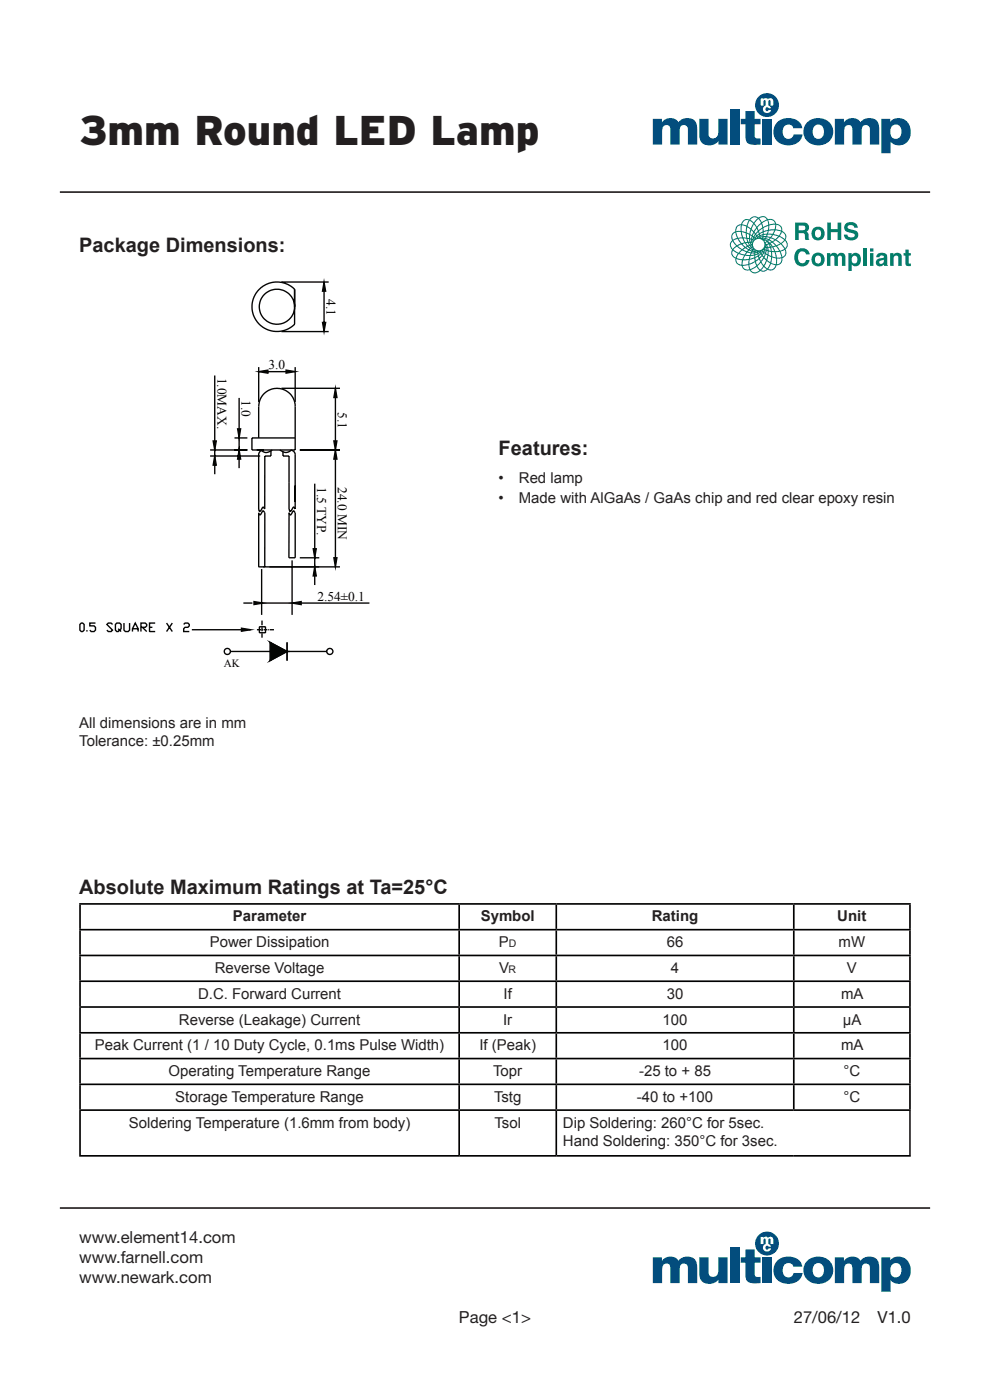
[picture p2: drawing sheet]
<svg xmlns="http://www.w3.org/2000/svg" width="210mm" height="297mm" viewBox="0 0 210 297" stroke-linecap="round" stroke-linejoin="round" font-family="sans-serif">
<path d="M12.7 40.8h184.6" fill="none" stroke="#231f20" stroke-width=".35"/>
<g fill="#034d7d">
<path d="M138.5 25.2h1.9v.8a2.16 2.16 0 0 1 3.5-.1 2.36 2.36 0 0 1 3.8 .1l.2 1v3.7h-2v-3.2a.87 .87 0 0 0-.9-1 .87 .87 0 0 0-.8 1v3.2h-2v-3.1a.87 .87 0 0 0-.8-1.1 .87 .87 0 0 0-.9 .9l-.1 3.3h-1.9z"/>
<path d="M148.3 25.2h2v3.2a1.04 1.04 0 0 0 1.2 1 1.04 1.04 0 0 0 .9-1.3v-2.9h1.9v5.5h-1.9v-.8a2.46 2.46 0 0 1-3.7 .1l-.3-.9z"/>
<path d="M154.8 23.2h2v7.5h-2z"/>
<path d="M158.1 23.6h2v1.6h1.2v1.2h-1.2v2.5a.85 .85 0 0 0 1.2 .5v1.3h-.8a1.78 1.78 0 0 1-2.4-1.9v-2.4h-1v-1.2h1z"/>
<path d="M161.7 25.2h2v5.5h-2z"/>
<path d="M164.7 26.1a3.4 3.4 0 0 1 5.4 .5l.1 .6h-1.9a1.13 1.13 0 0 0-1.3-.8 1.13 1.13 0 0 0-.9 1.2 1.31 1.31 0 0 0 .3 1.5 1.31 1.31 0 0 0 1.6 .1l.3-.7h1.9a3.2 3.2 0 0 1-5.5 1.3 2.96 2.96 0 0 1 0-3.7z"/>
<path d="M177.1 25.2h1.9v.8a2.16 2.16 0 0 1 3.5-.1 2.36 2.36 0 0 1 3.8 .1l.2 1v3.7h-2v-3.2a.87 .87 0 0 0-.9-1 .87 .87 0 0 0-.8 1v3.2h-2v-3.1a.87 .87 0 0 0-.8-1.1 .87 .87 0 0 0-.9 .9v3.3h-2z"/>
<path d="M171.1 26.1a3.2 3.2 0 0 1 3.7-.9 3.2 3.2 0 0 1 1.9 3.4 3.3 3.3 0 0 1-3.1 2.2 3.3 3.3 0 0 1-3.1-2.2 2.86 2.86 0 0 1 .6-2.5zM172.8 26.8a1.89 1.89 0 0 0 .3 2.6 1.46 1.46 0 0 0 1.5-.6 1.46 1.46 0 0 0 0-1.7 1.13 1.13 0 0 0-1.8-.3z"/>
<path d="M187 25.2h1.8v.6a2.5 2.5 0 0 1 2.7-.6 2.5 2.5 0 0 1 1.7 2.2 2.58 2.58 0 0 1-.9 2.9 2.58 2.58 0 0 1-3.1 .1l-.3-.3v2.4h-1.9zM189.1 26.9a1.84 1.84 0 0 0 .5 2.5 1.28 1.28 0 0 0 1.6-1.5 1.19 1.19 0 0 0-.6-1.4 1.19 1.19 0 0 0-1.5 .4z"/>
<circle cx="162.7" cy="22.3" r="2.54"/>
</g>
<path d="M161.4 20.9h.5v.2l.5-.3 .5 .3 .1-.2a.6 .6 0 0 1 .7 0 .6 .6 0 0 1 .3 .6v.9h-.5l-.1-1.1h-.3l-.1 1.1 .4 .3 .1 .3h-.5a.36 .36 0 0 0-.5-.1 .36 .36 0 0 0 0 .5 .36 .36 0 0 0 .5 .1v-.2h.6a.85 .85 0 0 1-1.4 .5 .85 .85 0 0 1 .2-1.4v-1l-.2-.2-.2 .2-.1 1h-.5z" fill="#fff"/>
<g fill="#034d7d">
<path d="M138.5 266.7h1.9v.8a2.16 2.16 0 0 1 3.5 0 2.36 2.36 0 0 1 3.8 .1l.2 .9v3.7h-2v-3.2a.87 .87 0 0 0-.9-.9 .87 .87 0 0 0-.8 .9v3.2h-2v-3.1a.87 .87 0 0 0-.8-1.1 .87 .87 0 0 0-.9 1l-.1 3.2h-1.9z"/>
<path d="M148.3 266.7h2v3.2a1.04 1.04 0 0 0 1.2 1 1.04 1.04 0 0 0 .9-1.2v-3h1.9v5.5h-1.9v-.7a2.46 2.46 0 0 1-3.7 0l-.3-.9z"/>
<path d="M154.8 264.7h2v7.5h-2z"/>
<path d="M158.1 265.1h2v1.6h1.2v1.2h-1.2v2.5a.85 .85 0 0 0 1.2 .5v1.3h-.8a1.78 1.78 0 0 1-2.4-1.9v-2.4h-1v-1.2h1z"/>
<path d="M161.7 266.7h2v5.5h-2z"/>
<path d="M164.7 267.7a3.4 3.4 0 0 1 5.4 .5l.1 .5h-1.9a1.13 1.13 0 0 0-1.3-.7 1.13 1.13 0 0 0-.9 1.1 1.31 1.31 0 0 0 .3 1.6 1.31 1.31 0 0 0 1.6 0l.3-.6h1.9a3.2 3.2 0 0 1-5.5 1.3 2.96 2.96 0 0 1 0-3.7z"/>
<path d="M177.1 266.7h1.9v.8a2.16 2.16 0 0 1 3.5 0 2.36 2.36 0 0 1 3.8 .1l.2 .9v3.7h-2v-3.2a.87 .87 0 0 0-.9-.9 .87 .87 0 0 0-.8 .9v3.2h-2v-3.1a.87 .87 0 0 0-.8-1.1 .87 .87 0 0 0-.9 1v3.2h-2z"/>
<path d="M171.1 267.6a3.2 3.2 0 0 1 3.7-.8 3.2 3.2 0 0 1 1.9 3.4 3.3 3.3 0 0 1-3.1 2.2 3.3 3.3 0 0 1-3.1-2.2 2.86 2.86 0 0 1 .6-2.6zM172.8 268.3a1.89 1.89 0 0 0 .3 2.6 1.46 1.46 0 0 0 1.5-.6 1.46 1.46 0 0 0 0-1.7 1.13 1.13 0 0 0-1.8-.3z"/>
<path d="M187 266.7h1.8v.7a2.5 2.5 0 0 1 2.7-.7 2.5 2.5 0 0 1 1.7 2.2 2.58 2.58 0 0 1-.9 2.9 2.58 2.58 0 0 1-3.1 .1l-.3-.3v2.4h-1.9zM189.1 268.4a1.84 1.84 0 0 0 .5 2.5 1.28 1.28 0 0 0 1.6-1.5 1.19 1.19 0 0 0-.6-1.3 1.19 1.19 0 0 0-1.5 .3z"/>
<circle cx="162.7" cy="263.8" r="2.54"/>
</g>
<path d="M161.4 262.4h.5v.2l.5-.2 .5 .2 .1-.1a.6 .6 0 0 1 .7-.1 .6 .6 0 0 1 .3 .6v.9h-.5l-.1-1.1h-.3l-.1 1.1 .4 .3 .1 .3h-.5a.36 .36 0 0 0-.5-.1 .36 .36 0 0 0 0 .6 .36 .36 0 0 0 .5 0v-.2h.6a.85 .85 0 0 1-1.4 .6 .85 .85 0 0 1 .2-1.5v-1l-.2-.1-.2 .1-.1 1h-.5z" fill="#fff"/>
<path d="M12.7 256.3h184.6" fill="none" stroke="#231f20" stroke-width=".35"/>
<path d="M156.4 47.8l.8-.2a1.28 1.28 0 0 1 1.7-1 1.28 1.28 0 0 1 2-.4 1.29 1.29 0 0 1 2 .3 1.31 1.31 0 0 1 1.7 1 1.27 1.27 0 0 1 1.3 1.5 1.27 1.27 0 0 1 .7 1.9 1.27 1.27 0 0 1 0 2 1.27 1.27 0 0 1-.6 1.8 1.27 1.27 0 0 1-1.3 1.6 1.27 1.27 0 0 1-1.9 .9l-.7 .4-.8-.1a1.36 1.36 0 0 1-2.3-.2 1.3 1.3 0 0 1-1.7-.9 1.28 1.28 0 0 1-1.3-1.5 1.28 1.28 0 0 1-.7-1.9 1.28 1.28 0 0 1 0-2 1.28 1.28 0 0 1 .7-1.9 1.45 1.45 0 0 1 .4-1.3zM159.3 57.3a1.11 1.11 0 0 0 1.8 0l-.6-.7zM162 56.6l-.5 .7 .6 .1 .5-.3zM160.7 56.4l.6 .8 .6-.7-.5-.8zM157.5 56.4a1.05 1.05 0 0 0 1.4 .7l-.2-.9zM163.5 56l-.5 1.1a1.04 1.04 0 0 0 1.5-.8zM159 56.2l.2 .9 1.2-.7-.2-.8zM162.7 55.4l-.5 1 .6 .5 .5-1zM162 54.8l-.5 .8 .5 .7 .3-.5a.54 .54 0 0 0 .2-.6 .54 .54 0 0 0-.5-.4zM160.3 55.5l.3 .7 .7-.7-.3-.5zM157.6 55.2l-.1 1 1.2-.2 .1-.9zM156.2 55v.4l.3 .5 .8 .3 .1-1zM164.8 54.8v1.3l.6-.3 .4-.7v-.3zM163.8 54.6l-.2 1.2 1 .3v-1.3zM159 55.1v.8l1.1-.5-.1-.6zM163 54.3l-.3 .9 .7 .4 .1-.2a.71 .71 0 0 0-.5-1.1zM161.7 54.3l-.5 .6 .2 .5 .5-.8zM160.2 54.7l.1 .6 .6-.5-.1-.4zM162.4 54l-.2 .6 .4 .4 .2-.8zM158.1 54.2l-.4 .8h.6a.54 .54 0 0 0 .6-.1 .54 .54 0 0 0 .1-.6zM156.7 53.9l-.4 .8 1.2 .3 .3-.8zM159.2 54.3l-.1 .6 .9-.3v-.4zM164.5 53.5l.3 1.1h.9l-.3-1.2zM155.5 53.1l-.2 .5 .1 .5 .7 .6 .4-.9zM161 54.3l.1 .3 .4-.4-.1-.2zM163.8 53.5v.9l.8 .2-.1-.3a.67 .67 0 0 0-.7-.8zM165.6 53.4l.4 1.1 .3-.2 .3-.4-.1-.9zM160.2 54.2v.3l.5-.3v-.2zM162.1 53.7l-.3 .5 .2 .2 .2-.6zM163 53.3v.7l.6 .3-.1-.9zM158.5 53.6l-.3 .4 .9 .1 .1-.4zM160.9 53.9v.2l.4-.3-.1-.1zM159.4 53.8l-.1 .3 .7-.1v-.2zM157 53.5l-.1 .2 1 .3 .4-.5-.9-.4zM161.8 53.5l-.2 .3 .1 .2 .2-.4zM160.2 53.8v.1l.4-.1v-.2zM162.6 53.2l-.1 .5 .3 .2v-.6zM160.8 53.6v.1l.3-.2zM161.5 53.3l-.1 .3zM162.3 53.1l-.1 .4 .1 .1 .1-.4zM155.8 52.7l-.2 .3 1 .6 .6-.6-.9-.7zM159.6 53.4l-.1 .2h.5v-.2zM158.9 53.1l-.2 .3 .6 .1 .1-.2zM160.2 53.4v.1l.4-.1zM162 53v.4zM160.8 53.2l.1-.1zM157.6 53l.8 .3 .3-.3-.6-.4zM161.3 53v.3zM164 52.4l.4 .9 .9-.1-.7-.9zM163.6 52.5l.1 .7 .5 .1-.4-.8zM159.8 53.1l-.1 .1h.4zM163 52.6v.5l.5 .1-.1-.6zM160.3 53.1v.1l.2-.2zM164.8 52.2l.7 1 .9-.4-.8-1zM159 53l.5 .1 .1-.1-.4-.2zM161.7 52.8v.3zM162.6 52.6v.4l.2 .1-.1-.5zM161.1 52.8v.2zM162.3 52.6l.1 .3v-.3zM160 52.8l-.1 .1h.2zM158.3 52.5l.6 .3a.37 .37 0 0 0-.2-.3 .37 .37 0 0 0-.4 0zM161.4 52.7v.2zM156.5 52.2l.4 .3a.53 .53 0 0 0 .5 .4 .53 .53 0 0 0 .5-.4l-.6-.7zM160.4 52.8l.1-.1zM159.3 52.7h.4zM155.4 51.2l-.3 .4-.1 .5 .4 .7 .7-.6zM161.9 52.6l.2 .2zM165.8 51.7l.7 1 .4-.6-.2-.8-.2-.2zM161.6 52.5l.1 .1zM160.2 52.5l-.1 .1zM158.8 52.3l.4 .3 .1-.1-.3-.3zM159.6 52.5h.3zM162.4 52.1l.3 .3zM157.5 51.8l.6 .6 .3-.2-.4-.6zM162.7 52l.2 .4 .4-.1-.2-.5zM162.1 52.2l.2 .2zM161.8 52.2l.1 .1zM159.2 52.1l.2 .2h.1zM163.3 51.8l.2 .5h.2zM160 52.2h.1zM163.5 51.6l.4 .6 .6-.1-.7-.6zM159.6 52l.2 .1zM158.2 51.6l.4 .5 .2-.1a.37 .37 0 0 0-.1-.4 .37 .37 0 0 0-.5 0zM155.6 51.1l.7 .9 .8-.3-.6-1zM164 51.3l.7 .7 .7-.3-.9-.7zM160.9 51.9a.11 .11 0 0 0 .2 0 .11 .11 0 0 0-.2 0zM161.9 51.9h.1zM159.9 51.9h.2zM158.8 51.5l.3 .4h.1l-.2-.4zM162.1 51.8l.3 .1zM159.3 51.5l.1 .3h.1zM162.4 51.6l.2 .2 .4-.1-.3-.4zM159.6 51.5l.3 .2zM161.8 51.6h.2zM160 51.5l.1 .1zM156.7 50.6l.6 1 .6-.2-.4-.8zM165.3 50.2l-.6 .6 .9 .8 .7-.7zM162.9 51.1l.4 .4 .3-.2-.5-.3zM162.2 51l-.2 .4a.3 .3 0 0 0 .3 0 .3 .3 0 0 0 .2-.3zM161.4 51.1v.3l.1-.4zM157.7 50.6l.4 .8 .4-.1-.2-.7zM160.2 51.2l.1 .2zM161.8 51l-.1 .4 .3-.4zM159.9 51.1l.1 .2zM158.6 50.7l.3 .6a.39 .39 0 0 0 0-.4 .39 .39 0 0 0-.3-.2zM159.5 50.9l.2 .4zM159.1 50.8l.1 .5h.1v-.4zM163.5 50.5l-.3 .3 .6 .4 .5-.3zM160.5 51v.2zM160.8 50.9v.1zM162.4 50.7a.27 .27 0 0 0 .2 .3 .27 .27 0 0 0 .3-.1zM161.2 50.9l-.1 .1zM160.2 50.7l.1 .3zM159.9 50.5l.1 .4zM155.6 49.6l-.2 .4 .1 .9 .8-.4-.3-1.2zM161.4 50.8l.2-.1zM160.7 50.5l-.1 .3zM161 50.7v.1l.1-.3zM161.9 50.6l.3 .1zM159.6 50.2l-.1 .5h.2l.1-.4zM164 49.9l-.4 .5 .9 .3 .6-.5zM162.6 50.3v.1a.39 .39 0 0 0 .3 .3 .39 .39 0 0 0 .4-.2zM165.9 49.2l-.5 .9 1.1 .6 .1-.4-.1-.5zM159.1 49.9v.7h.1a.37 .37 0 0 0 .2-.4 .37 .37 0 0 0-.3-.3zM160.5 50.2l-.1 .4zM161.3 50.4l.1 .1 .3-.1v-.1zM158.4 49.6l.1 .8 .4 .1v-.7zM161.9 50.3v.1l.4 .1 .1-.2zM160.8 50.4l.3-.2zM156.2 49.3l.4 1.1h.8l-.3-1.2zM157.4 49.2v.3a.74 .74 0 0 0 .9 .9l-.1-.9zM160.3 49.9l-.3 .4 .1 .1 .3-.4zM162.8 49.8l-.1 .3 .7 .2 .3-.5zM161.3 50.1v.1l.4-.1 .1-.2zM160.7 50.1v.1l.3-.2v-.2zM159.9 49.4l-.1 .7a.38 .38 0 0 0 .1-.7zM162 49.9v.2h.5l.1-.3zM164.5 48.9l-.4 .8 1.1 .3 .5-.9zM159.4 48.8l-.2 .9 .3 .2 .3-.6zM160.8 49.2l-.4 .5 .1 .1a.36 .36 0 0 0 .4-.2 .36 .36 0 0 0-.1-.4zM161.2 49.7v.1a.4 .4 0 0 0 .6-.5zM162 49.3v.3h.7l.1-.6zM163.1 49l-.2 .6h1l.3-.7zM158.5 48.2v.3a.72 .72 0 0 0 .5 1.1l.2-.9zM160.5 48.5l-.5 .7 .3 .3 .4-.5zM161 49.1l.1 .3 .7-.3-.1-.6zM157.4 47.8l-.1 1.2 .9 .2 .1-1.1zM159.9 47.6l-.2 .5a.54 .54 0 0 0-.3 .5 .54 .54 0 0 0 .5 .4l.5-.7zM156.5 48l-.3 .4v.6h.9l.1-1.2zM161.9 48.4l.1 .6 .9-.2 .1-.9zM164.7 47.7l-.2 1 1.2 .2v-.5l-.3-.4zM161.1 47.9a.53 .53 0 0 0-.4 .4 .53 .53 0 0 0 .2 .5l.8-.5-.2-.8zM163.2 47.8l-.1 .9 1.2-.1 .1-.9zM159 46.8l-.4 1.2 .7 .5 .5-1.1zM161.7 47.3l.2 .9 1.1-.5-.2-.9zM160.7 46.6l-.7 .8 .5 .7 .9-.8-.5-.8zM157.9 46.9l-.5 .7 1 .3 .4-1.2h-.5zM163 46.7l.2 .9 1.2-.2a1.05 1.05 0 0 0-1.4-.7zM159.3 46.4l-.2 .3 .8 .5 .8-.9-.6-.2zM161.1 46.3l.5 .8 1.1-.5a1.04 1.04 0 0 0-1.6-.3z" fill="#008164"/>
<circle cx="160.9" cy="51.9" r="1.33" fill="#fff"/>
<g fill="#008164">
<path d="M175.5 47.2h.7v1.4h1.5v-1.4h.7v3.7h-.7v-1.6h-1.5v1.6h-.7z"/>
<path d="M179.4 47.4a1.53 1.53 0 0 1 2.6 .9h-.8a.75 .75 0 0 0-.7-.6 .75 .75 0 0 0-.7 .5l.3 .3a2.24 2.24 0 0 1 1.9 1 1.43 1.43 0 0 1-2.1 1.4l-.7-.4-.2-.5v-.2h.7a.85 .85 0 0 0 .8 .6 .85 .85 0 0 0 .8-.5l-.3-.4a2.46 2.46 0 0 1-1.9-.9 1.12 1.12 0 0 1 .3-1.2z"/>
<path d="M169 53.1a1.62 1.62 0 0 1 2.7 .9h-.7a.86 .86 0 0 0-1-.7 .86 .86 0 0 0-.7 1 1.04 1.04 0 0 0 .2 1.2 1.04 1.04 0 0 0 1.1 .2l.4-.5h.7a1.64 1.64 0 0 1-1.9 1.3 1.64 1.64 0 0 1-1.3-1.9l.1-.9z"/>
<path d="M175.4 53.7h.7v.4a.86 .86 0 0 1 1.5 0 .91 .91 0 0 1 1.1-.4 .91 .91 0 0 1 .6 1v1.7h-.7v-1.7a.44 .44 0 0 0-.5-.5 .44 .44 0 0 0-.4 .6v1.6h-.7v-1.6a.45 .45 0 0 0-.4-.6 .45 .45 0 0 0-.5 .6v1.6h-.7z"/>
<path d="M183.1 52.7h.7v3.7h-.7z"/>
<path d="M188.8 53.7h.7v.4a.95 .95 0 0 1 1.1-.4 .95 .95 0 0 1 .7 .9v1.8h-.7v-1.6a.53 .53 0 0 0-.7-.6 .53 .53 0 0 0-.4 .7v1.5h-.7z"/>
<path d="M192.1 53h.7v.7h.4v.5h-.4v1.6l.4 .1v.5h-.6a.49 .49 0 0 1-.5-.5v-1.7h-.4v-.5h.4z"/>
<path d="M159.5 51.9a1.45 1.45 0 0 1 2.9 0 1.45 1.45 0 0 1-2.9 0zM159.7 51.9a1.25 1.25 0 0 0 2.5 0 1.25 1.25 0 0 0-2.5 0z"/>
<path d="M168.7 47.2h1.7a1.02 1.02 0 0 1 1.2 .7 1.02 1.02 0 0 1-.6 1.2 1.63 1.63 0 0 1 .6 1.6l.1 .2h-.9v-.2a1 1 0 0 0-.4-1.2h-1v1.4h-.7zM169.4 47.9v.9h.9a.5 .5 0 0 0 .5-.4 .5 .5 0 0 0-.5-.5z"/>
<path d="M172.1 49.5a1.45 1.45 0 0 1 2.9 0 1.45 1.45 0 0 1-2.9 0zM173 48.9a.83 .83 0 0 0-.1 1 .83 .83 0 0 0 1 .4 .84 .84 0 0 0 .3-1.1 .84 .84 0 0 0-1-.4z"/>
<path d="M172.1 55a1.45 1.45 0 0 1 2.9 0 1.45 1.45 0 0 1-2.9 0zM173 54.4a.83 .83 0 0 0-.1 1.1 .83 .83 0 0 0 1 .3 .84 .84 0 0 0 .3-1.1 .84 .84 0 0 0-1-.4z"/>
<path d="M180 53.7h.7v.4a1.11 1.11 0 0 1 1.3-.4 1.11 1.11 0 0 1 .6 1.3 1.13 1.13 0 0 1-.5 1.3 1.13 1.13 0 0 1-1.4-.2v1.4h-.7zM180.8 54.4a.81 .81 0 0 0-.1 1 .81 .81 0 0 0 .9 .4 .91 .91 0 0 0-.3-1.5z"/>
<path d="M184.6 52.7h.7v.7h-.7zM184.6 53.7h.7v2.7h-.7z"/>
<path d="M186.1 54a1.44 1.44 0 0 1 2.1 .2v1.8l.1 .4h-.7l-.1-.3a.91 .91 0 0 1-1.6 0 .91 .91 0 0 1 .9-1.3l.6-.2a.45 .45 0 0 0-.4-.4 .45 .45 0 0 0-.4 .4h-.7zM186.5 55.5a.49 .49 0 0 0 .6 .5 .49 .49 0 0 0 .4-.6v-.3z"/>
</g>
<g fill="none" stroke="#000" stroke-width=".35">
<path d="M16.8 191.8h176.4M16.8 197.2h176.4M17 191.9v5.2M17 197.4v5.1M97.4 191.9v5.2M97.4 197.4v5.1M118 191.9v5.2M118 197.4v5.1M168.4 191.9v5.2M168.4 197.4v5.1M193 191.9v5.2M193 197.4v5.1"/>
<path d="M16.8 202.7h176.4M16.8 208.2h176.4M16.8 213.6h176.4M16.8 219.1h176.4M17 202.9v5.1M17 208.3v5.2M17 213.8v5.1M17 219.3v5.1M97.4 202.9v5.1M97.4 208.3v5.2M97.4 213.8v5.1M97.4 219.3v5.1"/>
<path d="M118 202.9v5.1M118 208.3v5.2M118 213.8v5.1M118 219.3v5.1M168.4 202.9v5.1M168.4 208.3v5.2M168.4 213.8v5.1M168.4 219.3v5.1M193 202.9v5.1M193 208.3v5.2M193 213.8v5.1M193 219.3v5.1"/>
<path d="M16.8 224.6h176.4M16.8 230h176.4M16.8 235.5h176.4M17 224.7v5.2M17 230.2v5.1M17 235.7v9.3M97.4 224.7v5.2M97.4 230.2v5.1M97.4 235.7v9.3M118 224.7v5.2M118 230.2v5.1M118 235.7v9.3"/>
<path d="M168.4 224.7v5.2M168.4 230.2v5.1M193 224.7v5.2M193 230.2v5.1M16.8 245.2h176.4"/>
</g>
<path d="M193 235.7v9.3" fill="none" stroke="#231f20" stroke-width=".35"/>
<g fill="none" stroke="#040503" stroke-width=".29">
<path d="M45.5 79.7v13.8M50.7 84.4v6.6M54.9 86.2v6.7M59.7 82.4h12.4M62.6 86.2v6.7M71.1 84.3v9.2M17.2 132.2h.3l.3 .3v1.2l-.3 .3h-.3l-.3-.3v-1.2zM18.4 133.7v.3M20.3 132.2h-1.2v.6h.9l.3 .3v.6l-.3 .3h-.7l-.2-.3M23.9 132.5l-.3-.3h-.6l-.3 .3 1.2 1.2-.3 .3h-.6l-.3-.3M25.1 133.4l.3 .3-.3 .3h-.3l-.3-.3v-1.2l.3-.3h.6l.3 .3v.9l-.3 .3 .3 .3M26.3 132.2v1.5l.3 .3h.6l.3-.3v-1.5"/>
<path d="M28.1 134v-.6l.6-1.2 .6 1.2v.6M28.1 133.4h1.2M29.9 133.1h.9l.3-.3v-.3l-.3-.3h-.9v1.8M30.2 133.1l.9 .9M31.7 133.1h.6M32.9 132.2h-1.2v1.8h1.2M35.3 132.2l1.3 1.8M36.6 132.2l-1.3 1.8M39 132.5l.3-.3h.6l.3 .3v.3l-.3 .3h-.6l-.3 .3v.6h1.2M40.7 133.6h10.5M55.6 131.6v1M55.6 132.8v.1"/>
<path d="M55.6 133.1v.8M55.6 134v.2M55.6 134.3v1"/>
</g>
<path d="M68.4 68.4h.7l-.4 1.9z" fill="#040503"/>
<g fill="none" stroke="#040503" stroke-width=".29">
<path d="M59.7 59.8h10M54.9 61.5a5.3 5.3 0 0 1 3.6-1.7h.6a5.2 5.2 0 0 1 3.4 1.6v7.4a5.2 5.2 0 0 1-3.4 1.5h-.6a5.3 5.3 0 0 1-5-4.9v-.6a5.4 5.4 0 0 1 1.4-3.3zM68.4 68.4h.7l-.4 1.9zM68.7 61.8v6.6"/>
<circle cx="58.8" cy="65.1" r="3.7"/>
</g>
<path d="M68.7 59.8l.4 2h-.7z" fill="#040503"/>
<path d="M68.7 59.8l.4 2h-.7zM54.9 77.9v7.4M62.6 77.9v7.4" fill="none" stroke="#040503" stroke-width=".29"/>
<path d="M60.7 78.5l1.9 .3-1.9 .4z" fill="#040503"/>
<path d="M59.7 70.3h10M60.7 78.5l1.9 .3-1.9 .4z" fill="none" stroke="#040503" stroke-width=".29"/>
<path d="M54.9 78.8l1.9-.3v.7z" fill="#040503"/>
<path d="M54.9 78.8l1.9-.3v.7zM56.8 78.8h3.9M54.9 86.2a3.9 3.9 0 0 1 3.9-3.8 3.9 3.9 0 0 1 3.8 3.8" fill="none" stroke="#040503" stroke-width=".29"/>
<path d="M71.1 82.4l.4 1.9h-.7z" fill="#040503"/>
<path d="M63.6 95.5h8.5M71.2 82.4l.3 1.9h-.7zM71.2 97.4v20.9M54.9 108.8v11.5M56.2 108.7v11.6M61.3 108.8v9.5M62 118.9v11.5M62.6 108.8v9.5M66.8 102.6v13.8M55.5 120.7v9.7M55.8 120.3h16.3M63.9 127.9h14.5" fill="none" stroke="#040503" stroke-width=".29"/>
<path d="M50.4 91h.6l-.3 1.9z" fill="#040503"/>
<path d="M50.4 91h.6l-.3 1.9z" fill="none" stroke="#040503" stroke-width=".29"/>
<path d="M50.7 95.5l.3 1.9h-.6z" fill="#040503"/>
<path d="M44.6 95.5h7.9M44.6 96.7h10.6M45.5 95.5v1.2M49.7 92.9h2.8M50.7 95.5l.3 1.9h-.6zM50.7 92.9v2.6" fill="none" stroke="#040503" stroke-width=".29"/>
<path d="M45.2 93.5h.7l-.4 2z" fill="#040503"/>
<path d="M45.2 93.5h.7l-.3 2zM50.7 97.4v1.9" fill="none" stroke="#040503" stroke-width=".29"/>
<path d="M45.5 96.7l.4 2h-.7z" fill="#040503"/>
<path d="M45.6 96.7l.3 2h-.7zM45.6 98.7v1.9M55.4 95.6l-.2 .1-.3 .6v11.8M57.5 95.7v1h-1.3v11.3M60 95.8v.9h1.3v5.6M62.6 96.5v6.5M62.6 92.9h-9.2v2.6h8.2" fill="none" stroke="#040503" stroke-width=".29"/>
<path d="M71.1 95.5l.4 1.9h-.7z" fill="#040503"/>
<path d="M61.6 95.5a1.01 1.01 0 0 1 1 1M71.1 95.5l.4 1.9h-.7z" fill="none" stroke="#040503" stroke-width=".29"/>
<path d="M70.8 93.5h.7l-.4 2z" fill="#040503"/>
<path d="M62.6 92.9v2.6h-1M70.8 93.5h.7l-.4 2zM56.2 108l-.3-.3a.35 .35 0 0 0-.3 0 .35 .35 0 0 0-.1 .4l-.4 .4-.2-.5M56.2 108.7l-.2-.2a.26 .26 0 0 0-.3-.1 .26 .26 0 0 0-.2 .3 .34 .34 0 0 1-.1 .4 .34 .34 0 0 1-.5-.1v-.2M61.3 118.3h1.3M61.3 102.3v5.7l.3 .5 .4-.5a.31 .31 0 0 1 .3-.4 .31 .31 0 0 1 .3 .3v-4.9M62.6 108.7l-.2-.2a.23 .23 0 0 0-.3-.1 .23 .23 0 0 0-.1 .3v.1a.34 .34 0 0 1-.2 .3 .34 .34 0 0 1-.4 0l-.1-.3M54.8 120.3h1.4M57.1 120.3h10.6M66.8 122.2v1.9" fill="none" stroke="#040503" stroke-width=".29"/>
<path d="M66.4 116.4h.7l-.3 1.9z" fill="#040503"/>
<path d="M66.4 116.4h.7l-.3 1.9z" fill="none" stroke="#040503" stroke-width=".29"/>
<path d="M66.8 120.3l.3 1.9h-.7z" fill="#040503"/>
<path d="M63.6 118.3h4.1M66.8 118.3v2M66.8 120.3l.3 1.9h-.7z" fill="none" stroke="#040503" stroke-width=".29"/>
<path d="M70.8 118.3h.7l-.4 2z" fill="#040503"/>
<path d="M70.8 118.3h.7l-.4 2zM55.5 127.9h6.5" fill="none" stroke="#040503" stroke-width=".29"/>
<path d="M53.9 127.6l1.9 .3-1.9 .4z" fill="#040503"/>
<path d="M51.6 127.9h1.9M53.9 127.6l1.9 .3-1.9 .4z" fill="none" stroke="#040503" stroke-width=".29"/>
<path d="M62 127.9l1.9-.3v.7z" fill="#040503"/>
<path d="M55 133h1.3v1.2h-1.3zM62 127.9l1.9-.3v.7z" fill="none" stroke="#040503" stroke-width=".29"/>
<path d="M51.2 133.3l2 .3-2 .3z" fill="#040503"/>
<g fill="none" stroke="#040503" stroke-width=".29">
<path d="M55.3 95.5a1.62 1.62 0 0 0 2.5 0M59.3 95.5a1.73 1.73 0 0 0 2.5 0M48.9 138.2h8.4M51.2 133.3l2 .3-2 .3zM54.5 133.6h.9M55.6 133.6h.2M55.9 133.6h.8M56.9 133.6h.1M57.2 133.6h.9M57.3 136.3l3.6 1.9h8.4M60.9 136.3v3.8M60.9 138.2l-3.6 1.9"/>
<circle cx="48.2" cy="138.2" r=".64"/>
<circle cx="70" cy="138.2" r=".65"/>
</g>
<path d="M59.1 138.2h1.8l-3.6 2z" fill="#040503"/>
<path d="M59.1 138.2h1.8l-3.6 1.9z" fill="none" stroke="#040503" stroke-width=".29"/>
<path d="M57.3 136.3l3.6 1.9h-1.8z" fill="#040503"/>
<path d="M57.3 136.3l3.6 1.9h-1.8z" fill="none" stroke="#040503" stroke-width=".29"/>
<path d="M57.3 136.3l1.8 1.9h-1.8z" fill="#040503"/>
<path d="M57.3 136.3l1.8 1.9h-1.8z" fill="none" stroke="#040503" stroke-width=".29"/>
<path d="M57.3 138.2h1.8l-1.8 2z" fill="#040503"/>
<path d="M57.3 138.2h1.8l-1.8 1.9zM60.9 136.3v3.9" fill="none" stroke="#040503" stroke-width=".29"/>
<text font-size="8.8" fill="#231f20" x="16.8" y="30.8">3mm Round LED Lamp</text>
<g font-size="4.2" fill="#231f20">
<text x="16.8" y="53.5">Package Dimensions:</text>
<text x="105.8" y="96.5">Features:</text>
<text x="16.8" y="189.6">Absolute Maximum Ratings at Ta=25°C</text>
</g>
<g font-size="3.5" fill="#231f20">
<text x="16.8" y="263.7">www.element14.com</text>
<text x="16.8" y="267.9">www.farnell.com</text>
<text x="16.8" y="272.2">www.newark.com</text>
<text x="97.4" y="280.6">Page &lt;1&gt;</text>
<text x="168.4" y="280.7">27/06/12</text>
<text x="186.1" y="280.7">V1.0</text>
</g>
<g font-size="3.2" fill="#231f20">
<text x="105.8" y="102.4">•</text>
<text x="105.8" y="106.8">•</text>
<text x="110.1" y="102.4">Red lamp</text>
<text x="110.1" y="106.8">Made with AlGaAs / GaAs chip and red clear epoxy resin</text>
<text x="16.8" y="154.4">All dimensions are in mm</text>
<text x="16.8" y="158.3">Tolerance: ±0.25mm</text>
<text x="49.4" y="195.5">Parameter</text>
<text x="102" y="195.5">Symbol</text>
<text x="138.3" y="195.5">Rating</text>
<text x="177.6" y="195.5">Unit</text>
<text x="44.5" y="200.9">Power Dissipation</text>
<text x="105.8" y="200.9">P</text>
<text x="141.4" y="200.9">66</text>
<text x="177.9" y="200.9">mW</text>
<text x="45.5" y="206.4">Reverse Voltage</text>
<text x="105.9" y="206.4">V</text>
<text x="142.3" y="206.4">4</text>
<text x="179.6" y="206.4">V</text>
<text x="42" y="211.9">D.C. Forward Current</text>
<text x="106.8" y="211.9">If</text>
<text x="141.4" y="211.9">30</text>
<text x="178.4" y="211.9">mA</text>
<text x="38" y="217.4">Reverse (Leakage) Current</text>
<text x="106.7" y="217.4">Ir</text>
<text x="140.5" y="217.4">100</text>
<text x="178.8" y="217.4">μA</text>
<text x="20.1" y="222.8">Peak Current (1 / 10 Duty Cycle, 0.1ms Pulse Width)</text>
<text x="101.7" y="222.8">If (Peak)</text>
<text x="140.5" y="222.8">100</text>
<text x="178.4" y="222.8">mA</text>
<text x="35.8" y="228.3">Operating Temperature Range</text>
<text x="37.2" y="233.8">Storage Temperature Range</text>
<text x="104.6" y="228.3">Topr</text>
<text x="104.8" y="233.8">Tstg</text>
<text x="135.1" y="233.8">-40 to +100</text>
<text x="135.6" y="228.3">-25 to + 85</text>
<text x="178.9" y="228.3">°C</text>
<text x="178.9" y="233.8">°C</text>
<text x="27.3" y="239.2">Soldering Temperature (1.6mm from body)</text>
<text x="104.9" y="239.2">Tsol</text>
<text x="119.4" y="239.2">Dip Soldering: 260°C for 5sec.</text>
<text x="119.4" y="243">Hand Soldering: 350°C for 3sec.</text>
</g>
<g font-size="2.8" fill="#040503">
<text x="69.3" y="63.5" transform="rotate(90 69.3 63.5)">4.1</text>
<text x="46.1" y="80.1" transform="rotate(90 46.1 80.1)">1.0MAX.</text>
<text x="57" y="78.3">3.0</text>
<text x="51.2" y="84.8" transform="rotate(90 51.2 84.8)">1.0</text>
<text x="71.7" y="87.4" transform="rotate(90 71.7 87.4)">5.1</text>
<text x="67.3" y="103.3" transform="rotate(90 67.3 103.3)">1.5 TYP.</text>
<text x="71.7" y="103.3" transform="rotate(90 71.7 103.3)">24.0 MIN</text>
<text x="67.3" y="127.4">2.54±0.1</text>
</g>
<text font-size="2.4" fill="#040503" x="47.5" y="141.5">AK</text>
<g font-size="2.2" fill="#231f20">
<text x="108" y="200.9">d</text>
<text x="107.9" y="206.4">r</text>
</g>
</svg>
